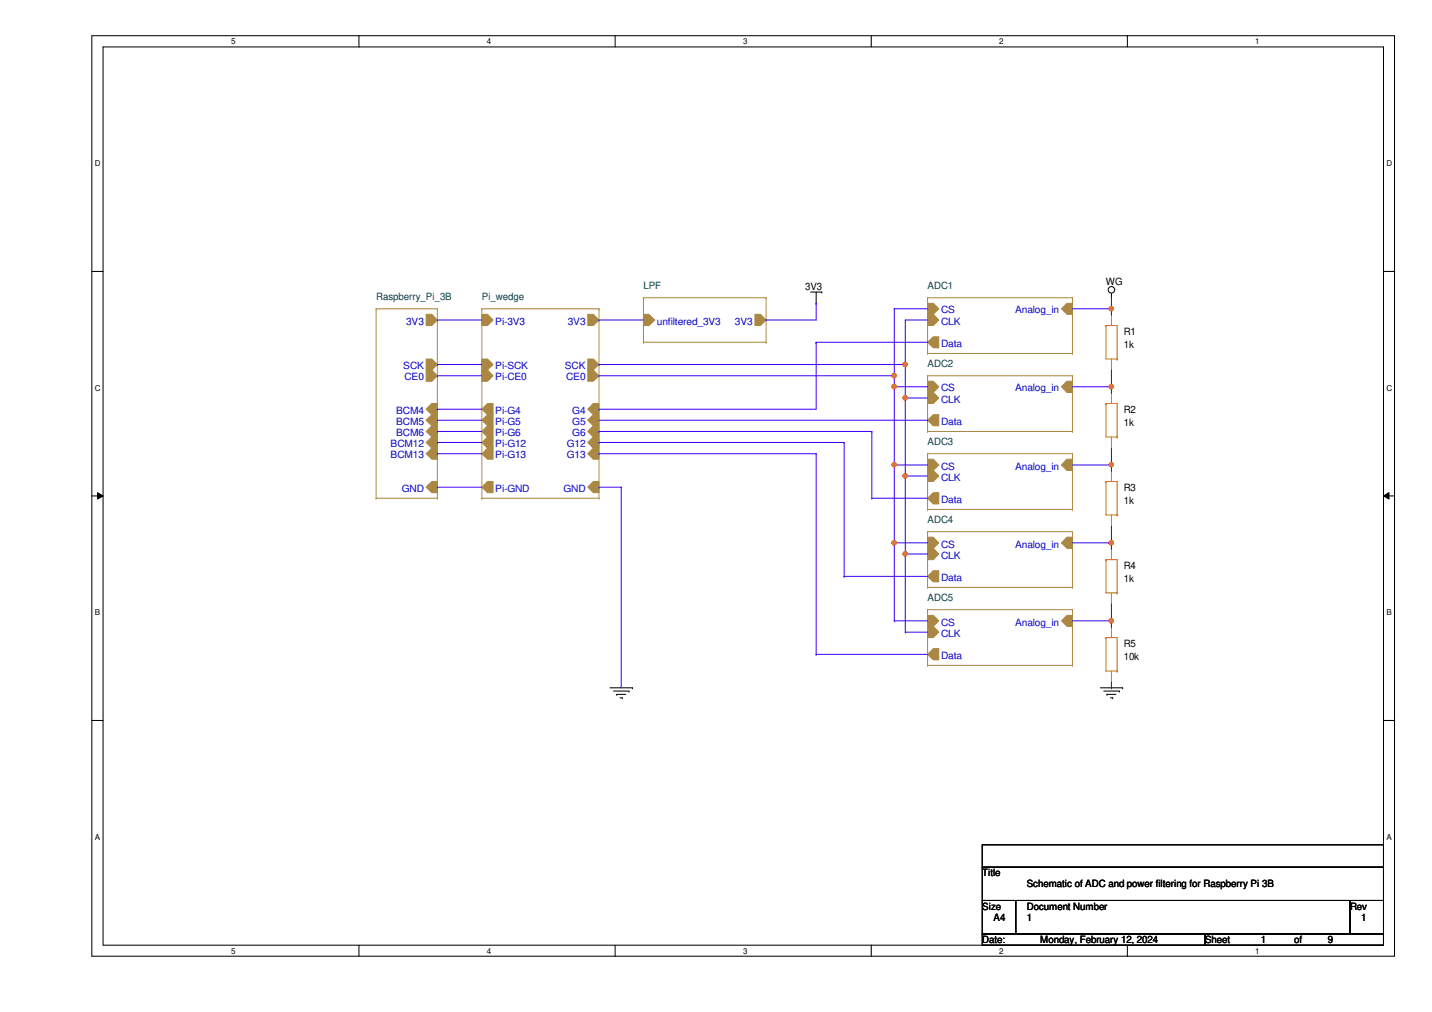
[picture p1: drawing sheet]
<svg xmlns="http://www.w3.org/2000/svg" width="297mm" height="210mm" viewBox="0 0 297 210" stroke-linecap="round" stroke-linejoin="round" font-family="sans-serif">
<path d="M19.1 7.4h270.2v190.9h-270.2zM21.4 9.7h265.6v186.3h-265.6z" fill="none" stroke="#000" stroke-width=".21"/>
<g fill="#fff">
<path d="M47.9 7.7h1v1.8h-1z"/>
<path d="M47.9 196.3h1v1.9h-1z"/>
</g>
<path d="M74.5 7.4v2.3M74.5 196v2.4" fill="none" stroke="#000" stroke-width=".21"/>
<g fill="#fff">
<path d="M101 7.7h.9v1.8h-.9z"/>
<path d="M101 196.3h.9v1.9h-.9z"/>
</g>
<path d="M127.6 7.4v2.3M127.6 196v2.4" fill="none" stroke="#000" stroke-width=".21"/>
<g fill="#fff">
<path d="M154.1 7.7h1v1.8h-1z"/>
<path d="M154.1 196.3h1v1.9h-1z"/>
</g>
<path d="M180.7 7.4v2.3M180.7 196v2.4" fill="none" stroke="#000" stroke-width=".21"/>
<g fill="#fff">
<path d="M207.3 7.7h.9v1.8h-.9z"/>
<path d="M207.3 196.3h.9v1.9h-.9z"/>
</g>
<path d="M233.8 7.4v2.3M233.8 196v2.4" fill="none" stroke="#000" stroke-width=".21"/>
<g fill="#fff">
<path d="M260.4 7.7h.9v1.8h-.9z"/>
<path d="M260.4 196.3h.9v1.9h-.9z"/>
<path d="M19.6 33h1.2v1.9h-1.2z"/>
<path d="M287.6 33h1.2v1.9h-1.2z"/>
<path d="M19.6 79.6h1.2v1.8h-1.2z"/>
<path d="M287.6 79.6h1.2v1.8h-1.2z"/>
</g>
<path d="M19.1 56.3h2.3M287 56.3h2.3" fill="none" stroke="#000" stroke-width=".21"/>
<g fill="#fff">
<path d="M19.6 126.2h1.1v1.8h-1.1z"/>
<path d="M287.6 126.2h1.1v1.8h-1.1z"/>
</g>
<path d="M19.1 102.9h2.3M20.2 102.2l1.2 .7-1.2 .6zM287 102.9l1.1-.7v1.3zM287 102.9h2.3" fill="none" stroke="#000" stroke-width=".21"/>
<path d="M20.2 102.2l1.2 .7-1.2 .6zM287 102.9l1.1-.7v1.3z" fill="#000"/>
<g fill="#fff">
<path d="M19.6 172.7h1.1v1.9h-1.1z"/>
<path d="M287.6 172.7h1.1v1.9h-1.1z"/>
</g>
<g fill="none" stroke="#000" stroke-width=".21">
<path d="M168.1 60.6h2.4M169.3 62.9h.1M169.3 60.6v2.3M170.5 60.6h.1M230.5 61.8h.1M230.5 60.8v1M19.1 149.4h2.3M126.5 142.7h4.7M127.3 143.3h3.2M127.9 144h.1M127.9 144h1.9M128.6 144.7h.5"/>
<path d="M129.1 144.7h.1M130.5 143.3h.1M131.2 142.7h.1M228.3 142.7h4.6M228.9 143.3h3.3M229.6 144h.1M229.6 144h1.9M230.3 144.7h.5M230.8 144.7h.1M232.2 143.3h.1M232.9 142.7h.1M287 149.4h2.3"/>
<path d="M203.8 175.2h83.2v4.7h-83.2zM203.8 179.9h83.2v6.9h-83.2zM203.8 186.8h6.9v6.9h-6.9zM203.8 193.7h46.2v2.3h-46.2zM210.7 186.8h69.3v6.9h-69.3zM250 193.7h37v2.3h-37zM280 186.8h7v6.9h-7z"/>
<circle cx="230.5" cy="60.1" r=".68"/>
</g>
<path d="M156.6 65.2h1.1l1.2 1.2-1.2 1.1h-1.1z" fill-rule="evenodd" fill="#a84"/>
<path d="M156.6 65.2h1.1l1.2 1.2-1.2 1.1h-1.1z" fill="none" stroke="#a84" stroke-width=".21"/>
<path d="M133.5 65.2h1.1l1.2 1.2-1.2 1.1h-1.1z" fill-rule="evenodd" fill="#a84"/>
<path d="M133.5 65.2h1.1l1.2 1.2-1.2 1.1h-1.1zM133.5 71h.1M133.5 61.8h.1M133.5 61.8h25.4M133.5 71h25.4M133.5 61.8v9.2M158.9 61.8h.1M158.9 71h.1M158.9 61.8v9.2" fill="none" stroke="#a84" stroke-width=".21"/>
<path d="M192.4 113.7h1.2l1.1 1.2-1.1 1.2h-1.2z" fill-rule="evenodd" fill="#a84"/>
<path d="M192.4 113.7h1.2l1.1 1.2-1.1 1.2h-1.2z" fill="none" stroke="#a84" stroke-width=".21"/>
<path d="M192.4 111.4h1.2l1.1 1.2-1.1 1.1h-1.2z" fill-rule="evenodd" fill="#a84"/>
<path d="M192.4 111.4h1.2l1.1 1.2-1.1 1.1h-1.2z" fill="none" stroke="#a84" stroke-width=".21"/>
<path d="M192.4 119.5l1.2-1.1h1.1v2.3h-1.1z" fill-rule="evenodd" fill="#a84"/>
<path d="M192.4 119.5l1.2-1.1h1.1v2.3h-1.1z" fill="none" stroke="#a84" stroke-width=".21"/>
<path d="M221.3 111.4h1.2v2.3h-1.2l-1.1-1.1z" fill-rule="evenodd" fill="#a84"/>
<g fill="none" stroke="#a84" stroke-width=".21">
<path d="M230.5 65.2h.1M230.5 76.7h.1M230.5 65.2v2.3M230.5 74.5v2.2M230.5 81.4h.1M230.5 93h.1M230.5 81.4v2.3M230.5 90.6v2.4M192.4 110.3h.1M192.4 110.3h30.1M192.4 110.3v11.5M221.3 111.4h1.2v2.3h-1.2l-1.1-1.1z"/>
<path d="M222.5 110.3h.1M222.5 110.3v11.5M230.5 113.7h.1M230.5 113.7v2.4M192.4 121.8h.1M192.4 121.8h30.1M222.5 121.8h.1M230.5 125.3h.1M230.5 123v2.3"/>
</g>
<path d="M229.4 67.5h.1M229.4 67.5h2.3v7M229.4 67.5v7h2.3M231.7 74.5h.1M229.4 83.7h.1M229.4 83.7h2.3v6.9M229.4 83.7v6.9h2.3M231.7 90.6h.1M229.4 116.1h.1M229.4 116.1h2.3v6.9M229.4 116.1v6.9h2.3M231.7 123h.1" fill="none" stroke="#cc8006" stroke-width=".21"/>
<path d="M123.1 93h1.1v2.2h-1.1l-1.2-1.1z" fill-rule="evenodd" fill="#a84"/>
<path d="M123.1 93h1.1v2.2h-1.1l-1.2-1.1z" fill="none" stroke="#a84" stroke-width=".21"/>
<path d="M121.9 74.5h1.2l1.1 1.1-1.1 1.1h-1.2z" fill-rule="evenodd" fill="#a84"/>
<path d="M121.9 74.5h1.2l1.1 1.1-1.1 1.1h-1.2z" fill="none" stroke="#a84" stroke-width=".21"/>
<path d="M123.1 90.6h1.1v2.4h-1.1l-1.2-1.2z" fill-rule="evenodd" fill="#a84"/>
<path d="M123.1 90.6h1.1v2.4h-1.1l-1.2-1.2z" fill="none" stroke="#a84" stroke-width=".21"/>
<path d="M123.1 88.3h1.1v2.3h-1.1l-1.2-1.1z" fill-rule="evenodd" fill="#a84"/>
<path d="M123.1 88.3h1.1v2.3h-1.1l-1.2-1.1z" fill="none" stroke="#a84" stroke-width=".21"/>
<path d="M123.1 86h1.1v2.3h-1.1l-1.2-1.1z" fill-rule="evenodd" fill="#a84"/>
<path d="M123.1 86h1.1v2.3h-1.1l-1.2-1.1z" fill="none" stroke="#a84" stroke-width=".21"/>
<path d="M123.1 83.7h1.1v2.3h-1.1l-1.2-1.1z" fill-rule="evenodd" fill="#a84"/>
<path d="M123.1 83.7h1.1v2.3h-1.1l-1.2-1.1z" fill="none" stroke="#a84" stroke-width=".21"/>
<path d="M121.9 76.7h1.2l1.1 1.2-1.1 1.2h-1.2z" fill-rule="evenodd" fill="#a84"/>
<path d="M121.9 76.7h1.2l1.1 1.2-1.1 1.2h-1.2z" fill="none" stroke="#a84" stroke-width=".21"/>
<path d="M121.9 65.2h1.2l1.1 1.2-1.1 1.1h-1.2z" fill-rule="evenodd" fill="#a84"/>
<path d="M121.9 65.2h1.2l1.1 1.2-1.1 1.1h-1.2z" fill="none" stroke="#a84" stroke-width=".21"/>
<path d="M123.1 99.9h1.1v2.3h-1.1l-1.2-1.2z" fill-rule="evenodd" fill="#a84"/>
<path d="M123.1 99.9h1.1v2.3h-1.1l-1.2-1.2z" fill="none" stroke="#a84" stroke-width=".21"/>
<path d="M99.9 74.5h1.2l1.2 1.1-1.2 1.1h-1.2z" fill-rule="evenodd" fill="#a84"/>
<path d="M99.9 74.5h1.2l1.2 1.1-1.2 1.1h-1.2z" fill="none" stroke="#a84" stroke-width=".21"/>
<path d="M99.9 65.2h1.2l1.2 1.2-1.2 1.1h-1.2z" fill-rule="evenodd" fill="#a84"/>
<path d="M99.9 65.2h1.2l1.2 1.2-1.2 1.1h-1.2z" fill="none" stroke="#a84" stroke-width=".21"/>
<path d="M99.9 84.9l1.2-1.2h1.2v2.3h-1.2z" fill-rule="evenodd" fill="#a84"/>
<path d="M99.9 84.9l1.2-1.2h1.2v2.3h-1.2z" fill="none" stroke="#a84" stroke-width=".21"/>
<path d="M99.9 101l1.2-1.1h1.2v2.3h-1.2z" fill-rule="evenodd" fill="#a84"/>
<path d="M99.9 101l1.2-1.1h1.2v2.3h-1.2z" fill="none" stroke="#a84" stroke-width=".21"/>
<path d="M99.9 87.2l1.2-1.2h1.2v2.3h-1.2z" fill-rule="evenodd" fill="#a84"/>
<path d="M99.9 87.2l1.2-1.2h1.2v2.3h-1.2z" fill="none" stroke="#a84" stroke-width=".21"/>
<path d="M99.9 76.7h1.2l1.2 1.2-1.2 1.2h-1.2z" fill-rule="evenodd" fill="#a84"/>
<path d="M99.9 76.7h1.2l1.2 1.2-1.2 1.2h-1.2z" fill="none" stroke="#a84" stroke-width=".21"/>
<path d="M99.9 89.5l1.2-1.2h1.2v2.3h-1.2z" fill-rule="evenodd" fill="#a84"/>
<path d="M99.9 89.5l1.2-1.2h1.2v2.3h-1.2z" fill="none" stroke="#a84" stroke-width=".21"/>
<path d="M99.9 94.1l1.2-1.1h1.2v2.2h-1.2z" fill-rule="evenodd" fill="#a84"/>
<path d="M99.9 94.1l1.2-1.1h1.2v2.2h-1.2z" fill="none" stroke="#a84" stroke-width=".21"/>
<path d="M99.9 91.8l1.2-1.2h1.2v2.4h-1.2z" fill-rule="evenodd" fill="#a84"/>
<g fill="none" stroke="#a84" stroke-width=".21">
<path d="M99.9 64h.1M99.9 64h24.3M99.9 64v39.3M124.2 64h.1M124.2 64v39.3M99.9 91.8l1.2-1.2h1.2v2.4h-1.2zM99.9 103.3h.1M99.9 103.3h24.3M124.2 103.3h.1M230.5 129.9h.1M230.5 129.9v2.3M230.5 139.2v2.3"/>
<path d="M230.5 141.5h.1"/>
</g>
<path d="M229.4 132.2h.1M229.4 132.2h2.3v7M229.4 132.2v7h2.3M231.7 139.2h.1" fill="none" stroke="#cc8006" stroke-width=".21"/>
<path d="M192.4 97.6h1.2l1.1 1.1-1.1 1.2h-1.2z" fill-rule="evenodd" fill="#a84"/>
<path d="M192.4 97.6h1.2l1.1 1.1-1.1 1.2h-1.2z" fill="none" stroke="#a84" stroke-width=".21"/>
<path d="M192.4 95.2h1.2l1.1 1.2-1.1 1.2h-1.2z" fill-rule="evenodd" fill="#a84"/>
<path d="M192.4 95.2h1.2l1.1 1.2-1.1 1.2h-1.2z" fill="none" stroke="#a84" stroke-width=".21"/>
<path d="M192.4 103.3l1.2-1.1h1.1v2.3h-1.1z" fill-rule="evenodd" fill="#a84"/>
<path d="M192.4 103.3l1.2-1.1h1.1v2.3h-1.1z" fill="none" stroke="#a84" stroke-width=".21"/>
<path d="M221.3 95.2h1.2v2.4h-1.2l-1.1-1.2z" fill-rule="evenodd" fill="#a84"/>
<path d="M192.4 94.1h.1M192.4 94.1h30.1M192.4 94.1v11.6M221.3 95.2h1.2v2.4h-1.2l-1.1-1.2zM222.5 94.1h.1M222.5 94.1v11.6M192.4 105.7h.1M192.4 105.7h30.1M222.5 105.7h.1" fill="none" stroke="#a84" stroke-width=".21"/>
<path d="M192.4 129.9h1.2l1.1 1.2-1.1 1.1h-1.2z" fill-rule="evenodd" fill="#a84"/>
<path d="M192.4 129.9h1.2l1.1 1.2-1.1 1.1h-1.2z" fill="none" stroke="#a84" stroke-width=".21"/>
<path d="M192.4 127.6h1.2l1.1 1.2-1.1 1.1h-1.2z" fill-rule="evenodd" fill="#a84"/>
<path d="M192.4 127.6h1.2l1.1 1.2-1.1 1.1h-1.2z" fill="none" stroke="#a84" stroke-width=".21"/>
<path d="M192.4 135.7l1.2-1.2h1.1v2.4h-1.1z" fill-rule="evenodd" fill="#a84"/>
<path d="M192.4 135.7l1.2-1.2h1.1v2.4h-1.1z" fill="none" stroke="#a84" stroke-width=".21"/>
<path d="M220.2 128.8l1.1-1.2h1.2v2.3h-1.2z" fill-rule="evenodd" fill="#a84"/>
<path d="M192.4 138h.1M192.4 126.4h.1M192.4 126.4h30.1M192.4 138h30.1M192.4 126.4v11.6M220.2 128.8l1.1-1.2h1.2v2.3h-1.2zM222.5 126.4h.1M222.5 138h.1M222.5 126.4v11.6" fill="none" stroke="#a84" stroke-width=".21"/>
<path d="M192.4 81.4h1.2l1.1 1.1-1.1 1.2h-1.2z" fill-rule="evenodd" fill="#a84"/>
<path d="M192.4 81.4h1.2l1.1 1.1-1.1 1.2h-1.2z" fill="none" stroke="#a84" stroke-width=".21"/>
<path d="M192.4 79.1h1.2l1.1 1.1-1.1 1.2h-1.2z" fill-rule="evenodd" fill="#a84"/>
<path d="M192.4 79.1h1.2l1.1 1.1-1.1 1.2h-1.2z" fill="none" stroke="#a84" stroke-width=".21"/>
<path d="M192.4 87.2l1.2-1.2h1.1v2.3h-1.1z" fill-rule="evenodd" fill="#a84"/>
<path d="M192.4 87.2l1.2-1.2h1.1v2.3h-1.1z" fill="none" stroke="#a84" stroke-width=".21"/>
<path d="M220.2 80.2l1.1-1.1h1.2v2.3h-1.2z" fill-rule="evenodd" fill="#a84"/>
<path d="M192.4 77.9h.1M192.4 77.9h30.1M192.4 77.9v11.6M222.5 77.9h.1M222.5 77.9v11.6M192.4 89.5h.1M192.4 89.5h30.1M220.2 80.2l1.1-1.1h1.2v2.3h-1.2zM222.5 89.5h.1" fill="none" stroke="#a84" stroke-width=".21"/>
<path d="M88.4 101l1.2-1.1h1.1v2.3h-1.1z" fill-rule="evenodd" fill="#a84"/>
<path d="M88.4 101l1.2-1.1h1.1v2.3h-1.1z" fill="none" stroke="#a84" stroke-width=".21"/>
<path d="M88.4 65.2h1.2l1.1 1.2-1.1 1.1h-1.2z" fill-rule="evenodd" fill="#a84"/>
<path d="M88.4 65.2h1.2l1.1 1.2-1.1 1.1h-1.2z" fill="none" stroke="#a84" stroke-width=".21"/>
<path d="M89.6 88.3h1.1v2.3h-1.1l-1.2-1.1z" fill-rule="evenodd" fill="#a84"/>
<path d="M89.6 88.3h1.1v2.3h-1.1l-1.2-1.1z" fill="none" stroke="#a84" stroke-width=".21"/>
<path d="M88.4 87.2l1.2-1.2h1.1v2.3h-1.1z" fill-rule="evenodd" fill="#a84"/>
<path d="M88.4 87.2l1.2-1.2h1.1v2.3h-1.1z" fill="none" stroke="#a84" stroke-width=".21"/>
<path d="M89.6 83.7h1.1v2.3h-1.1l-1.2-1.1z" fill-rule="evenodd" fill="#a84"/>
<path d="M89.6 83.7h1.1v2.3h-1.1l-1.2-1.1z" fill="none" stroke="#a84" stroke-width=".21"/>
<path d="M88.4 91.8l1.2-1.2h1.1v2.4h-1.1z" fill-rule="evenodd" fill="#a84"/>
<path d="M88.4 91.8l1.2-1.2h1.1v2.4h-1.1z" fill="none" stroke="#a84" stroke-width=".21"/>
<path d="M88.4 94.1l1.2-1.1h1.1v2.2h-1.1z" fill-rule="evenodd" fill="#a84"/>
<path d="M88.4 94.1l1.2-1.1h1.1v2.2h-1.1z" fill="none" stroke="#a84" stroke-width=".21"/>
<path d="M88.4 76.7h1.2l1.1 1.2-1.1 1.2h-1.2z" fill-rule="evenodd" fill="#a84"/>
<path d="M88.4 76.7h1.2l1.1 1.2-1.1 1.2h-1.2z" fill="none" stroke="#a84" stroke-width=".21"/>
<path d="M88.4 74.5h1.2l1.1 1.1-1.1 1.1h-1.2z" fill-rule="evenodd" fill="#a84"/>
<g fill="none" stroke="#a84" stroke-width=".21">
<path d="M78 64h.1M78 64h12.7M78 64v39.3M88.4 74.5h1.2l1.1 1.1-1.1 1.1h-1.2zM90.7 64h.1M90.7 64v39.3M230.5 97.6h.1M230.5 97.6v2.3M78 103.3h.1M78 103.3h12.7M90.7 103.3h.1M230.5 109.1h.1"/>
<path d="M230.5 106.8v2.3"/>
</g>
<path d="M229.4 99.9h.1M229.4 99.9h2.3v6.9M229.4 99.9v6.9h2.3M231.7 106.8h.1" fill="none" stroke="#cc8006" stroke-width=".21"/>
<path d="M192.4 65.2h1.2l1.1 1.2-1.1 1.1h-1.2z" fill-rule="evenodd" fill="#a84"/>
<path d="M192.4 65.2h1.2l1.1 1.2-1.1 1.1h-1.2z" fill="none" stroke="#a84" stroke-width=".21"/>
<path d="M192.4 62.9h1.2l1.1 1.1-1.1 1.2h-1.2z" fill-rule="evenodd" fill="#a84"/>
<path d="M192.4 62.9h1.2l1.1 1.1-1.1 1.2h-1.2z" fill="none" stroke="#a84" stroke-width=".21"/>
<path d="M192.4 71l1.2-1.2h1.1v2.3h-1.1z" fill-rule="evenodd" fill="#a84"/>
<path d="M192.4 71l1.2-1.2h1.1v2.3h-1.1z" fill="none" stroke="#a84" stroke-width=".21"/>
<path d="M221.3 62.9h1.2v2.3h-1.2l-1.1-1.2z" fill-rule="evenodd" fill="#a84"/>
<path d="M192.4 73.3h.1M192.4 61.8h.1M192.4 61.8h30.1M192.4 73.3h30.1M192.4 61.8v11.5M221.3 62.9h1.2v2.3h-1.2l-1.1-1.2zM222.5 61.8h.1M222.5 73.3h.1M222.5 61.8v11.5" fill="none" stroke="#a84" stroke-width=".21"/>
<g fill="none" stroke="#4200ff" stroke-width=".21">
<path d="M158.9 66.4h.1M158.9 66.4h10.4M185.5 64h.1M185.5 77.9h.1M185.5 64h6.9M185.5 64v13.9M187.8 66.4h.1M187.8 75.6h.1M187.8 66.4h4.6M187.8 66.4v9.2M187.8 98.7h.1M187.8 98.7v32.4"/>
<path d="M187.8 98.7h4.6M185.5 112.6h.1M185.5 112.6v16.2M185.5 112.6h6.9M187.8 114.9h.1M187.8 114.9h4.6M185.5 128.8h.1M185.5 128.8h6.9M187.8 131.1h.1M187.8 131.1h4.6"/>
</g>
<circle cx="187.8" cy="114.9" r=".45" fill="#f00"/>
<circle cx="187.8" cy="114.9" r=".45" fill="none" stroke="#f00" stroke-width=".21"/>
<circle cx="187.8" cy="98.7" r=".45" fill="#f00"/>
<circle cx="187.8" cy="98.7" r=".45" fill="none" stroke="#f00" stroke-width=".21"/>
<path d="M185.5 96.4h.1M185.5 96.4h6.9M185.5 96.4v16.2" fill="none" stroke="#4200ff" stroke-width=".21"/>
<circle cx="185.5" cy="112.6" r=".45" fill="#f00"/>
<circle cx="185.5" cy="112.6" r=".45" fill="none" stroke="#f00" stroke-width=".21"/>
<circle cx="185.5" cy="96.4" r=".44" fill="#f00"/>
<circle cx="185.5" cy="96.4" r=".44" fill="none" stroke="#f00" stroke-width=".21"/>
<path d="M187.8 75.6v6.9M187.8 82.5h.1M187.8 82.5h4.6" fill="none" stroke="#4200ff" stroke-width=".21"/>
<circle cx="187.8" cy="82.5" r=".45" fill="#f00"/>
<circle cx="187.8" cy="82.5" r=".45" fill="none" stroke="#f00" stroke-width=".21"/>
<path d="M185.5 80.2h.1M185.5 80.2h6.9" fill="none" stroke="#4200ff" stroke-width=".21"/>
<circle cx="185.5" cy="80.2" r=".45" fill="#f00"/>
<circle cx="185.5" cy="80.2" r=".45" fill="none" stroke="#f00" stroke-width=".21"/>
<path d="M124.2 66.4h.1M124.2 75.6h.1M124.2 66.4h9.3M124.2 75.6h63.6M185.5 77.9v2.3M185.5 80.2h.1M124.2 101h.1M124.2 101h4.7M128.9 101h.1M128.9 101v41.7" fill="none" stroke="#4200ff" stroke-width=".21"/>
<circle cx="187.8" cy="75.6" r=".45" fill="#f00"/>
<circle cx="187.8" cy="75.6" r=".45" fill="none" stroke="#f00" stroke-width=".21"/>
<path d="M124.2 77.9h.1M124.2 77.9h61.3" fill="none" stroke="#4200ff" stroke-width=".21"/>
<circle cx="185.5" cy="77.9" r=".45" fill="#f00"/>
<circle cx="185.5" cy="77.9" r=".45" fill="none" stroke="#f00" stroke-width=".21"/>
<g fill="none" stroke="#4200ff" stroke-width=".21">
<path d="M169.3 71h.1M169.3 71v13.9h-45.1M169.3 71h23.1M124.2 84.9h.1M124.2 89.5h.1M124.2 91.8h.1M124.2 94.1h.1M124.2 87.2h68.2M124.2 89.5h56.6M124.2 91.8h50.9M124.2 94.1h45.1M169.3 94.1h.1"/>
<path d="M169.3 94.1v41.6M175.1 91.8h.1M175.1 91.8v27.7M192.4 87.2h.1M175.1 119.5h.1M175.1 119.5h17.3M169.3 135.7h.1M169.3 135.7h23.1M222.5 128.8h8M230.5 128.8h.1"/>
</g>
<circle cx="230.5" cy="128.8" r=".45" fill="#f00"/>
<circle cx="230.5" cy="128.8" r=".45" fill="none" stroke="#f00" stroke-width=".21"/>
<path d="M222.5 64h8M230.5 64h.1" fill="none" stroke="#4200ff" stroke-width=".21"/>
<circle cx="230.5" cy="64" r=".45" fill="#f00"/>
<circle cx="230.5" cy="64" r=".45" fill="none" stroke="#f00" stroke-width=".21"/>
<path d="M222.5 112.6h8M230.5 112.6h.1" fill="none" stroke="#4200ff" stroke-width=".21"/>
<circle cx="230.5" cy="112.6" r=".45" fill="#f00"/>
<circle cx="230.5" cy="112.6" r=".45" fill="none" stroke="#f00" stroke-width=".21"/>
<path d="M222.5 96.4h8M230.5 96.4h.1" fill="none" stroke="#4200ff" stroke-width=".21"/>
<circle cx="230.5" cy="96.4" r=".44" fill="#f00"/>
<circle cx="230.5" cy="96.4" r=".44" fill="none" stroke="#f00" stroke-width=".21"/>
<path d="M222.5 80.2h8M230.5 80.2h.1" fill="none" stroke="#4200ff" stroke-width=".21"/>
<circle cx="230.5" cy="80.2" r=".45" fill="#f00"/>
<circle cx="230.5" cy="80.2" r=".45" fill="none" stroke="#f00" stroke-width=".21"/>
<g fill="none" stroke="#4200ff" stroke-width=".21">
<path d="M90.7 66.4h.1M90.7 75.6h.1M90.7 77.9h.1M90.7 66.4h9.2M90.7 75.6h9.2M90.7 77.9h9.2M169.3 62.9h.1M169.3 62.9v3.5M230.5 64h.1M230.5 65.2h.1M230.5 61.8v3.4M230.5 76.7v4.7"/>
<path d="M90.7 84.9h.1M90.7 89.5h.1M90.7 91.8h.1M90.7 94.1h.1M90.7 87.2h.1M90.7 84.9h9.2M90.7 89.5h9.2M90.7 91.8h9.2M90.7 94.1h9.2M90.7 87.2h9.2M180.8 89.5h.1M180.8 89.5v13.8"/>
<path d="M185.5 96.4h.1M185.5 80.2v16.2M187.8 98.7h.1M187.8 82.5v16.2M230.5 80.2h.1M230.5 81.4h.1M230.5 96.4h.1M230.5 97.6h.1M230.5 93v4.6M90.7 101h.1M90.7 101h9.2M180.8 103.3h.1"/>
<path d="M180.8 103.3h11.6M230.5 112.6h.1M230.5 113.7h.1M230.5 109.1v4.6M230.5 128.8h.1M230.5 129.9h.1M230.5 125.3v4.6M230.5 142.7h.1M230.5 141.5v1.2"/>
</g>
<circle cx="187.8" cy="114.9" r=".45" fill="#f00"/>
<circle cx="187.8" cy="114.9" r=".45" fill="none" stroke="#f00" stroke-width=".21"/>
<circle cx="187.8" cy="98.7" r=".45" fill="#f00"/>
<circle cx="187.8" cy="98.7" r=".45" fill="none" stroke="#f00" stroke-width=".21"/>
<circle cx="185.5" cy="112.6" r=".45" fill="#f00"/>
<circle cx="185.5" cy="112.6" r=".45" fill="none" stroke="#f00" stroke-width=".21"/>
<circle cx="185.5" cy="96.4" r=".44" fill="#f00"/>
<circle cx="185.5" cy="96.4" r=".44" fill="none" stroke="#f00" stroke-width=".21"/>
<circle cx="187.8" cy="82.5" r=".45" fill="#f00"/>
<circle cx="187.8" cy="82.5" r=".45" fill="none" stroke="#f00" stroke-width=".21"/>
<circle cx="185.5" cy="80.2" r=".45" fill="#f00"/>
<circle cx="185.5" cy="80.2" r=".45" fill="none" stroke="#f00" stroke-width=".21"/>
<circle cx="187.8" cy="75.6" r=".45" fill="#f00"/>
<circle cx="187.8" cy="75.6" r=".45" fill="none" stroke="#f00" stroke-width=".21"/>
<circle cx="185.5" cy="77.9" r=".45" fill="#f00"/>
<circle cx="185.5" cy="77.9" r=".45" fill="none" stroke="#f00" stroke-width=".21"/>
<circle cx="230.5" cy="128.8" r=".45" fill="#f00"/>
<circle cx="230.5" cy="128.8" r=".45" fill="none" stroke="#f00" stroke-width=".21"/>
<circle cx="230.5" cy="64" r=".45" fill="#f00"/>
<circle cx="230.5" cy="64" r=".45" fill="none" stroke="#f00" stroke-width=".21"/>
<circle cx="230.5" cy="112.6" r=".45" fill="#f00"/>
<circle cx="230.5" cy="112.6" r=".45" fill="none" stroke="#f00" stroke-width=".21"/>
<circle cx="230.5" cy="96.4" r=".44" fill="#f00"/>
<circle cx="230.5" cy="96.4" r=".44" fill="none" stroke="#f00" stroke-width=".21"/>
<circle cx="230.5" cy="80.2" r=".45" fill="#f00"/>
<circle cx="230.5" cy="80.2" r=".45" fill="none" stroke="#f00" stroke-width=".21"/>
<g font-size="2.1" fill="#004040">
<text x="133.5" y="59.9">LPF</text>
<text x="192.4" y="59.9">ADC1</text>
<text x="78" y="62.3">Raspberry_Pi_3B</text>
<text x="99.9" y="62.3">Pi_wedge</text>
<text x="192.4" y="76.1">ADC2</text>
<text x="192.4" y="92.3">ADC3</text>
<text x="192.4" y="108.5">ADC4</text>
<text x="192.4" y="124.7">ADC5</text>
</g>
<g font-size="2.1">
<text x="229.4" y="59">WG</text>
<text x="167" y="60.2">3V3</text>
<text x="233.1" y="69.4">R1</text>
<text x="233.1" y="72.2">1k</text>
<text x="233.1" y="85.6">R2</text>
<text x="233.1" y="88.4">1k</text>
<text x="233.1" y="101.8">R3</text>
<text x="233.1" y="104.6">1k</text>
<text x="233.1" y="118">R4</text>
<text x="233.1" y="120.7">1k</text>
<text x="233.1" y="134.2">R5</text>
<text x="233.1" y="136.9">10k</text>
<text x="203.8" y="181.8">Title</text>
<text x="213" y="184.1">Schematic of ADC and power filtering for Raspberry Pi 3B</text>
<text x="203.8" y="188.7">Size</text>
<text x="206.1" y="191">A4</text>
<text x="213" y="188.7">Document Number</text>
<text x="213" y="191">1</text>
<text x="280" y="188.7">Rev</text>
<text x="282.3" y="191">1</text>
<text x="203.8" y="195.6">Date:</text>
<text x="215.8" y="195.6">Monday, February 12, 2024</text>
<text x="250" y="195.6">Sheet</text>
<text x="261.5" y="195.6">1</text>
<text x="268.5" y="195.6">of</text>
<text x="275.4" y="195.6">9</text>
</g>
<g font-size="2.1" fill="#00c">
<text x="195.2" y="65">CS</text>
<text x="210.6" y="65">Analog_in</text>
<text x="84.2" y="67.4">3V3</text>
<text x="102.7" y="67.4">Pi-3V3</text>
<text x="117.8" y="67.4">3V3</text>
<text x="136.3" y="67.4">unfiltered_3V3</text>
<text x="152.4" y="67.4">3V3</text>
<text x="195.2" y="67.4">CLK</text>
<text x="195.2" y="72">Data</text>
<text x="83.7" y="76.6">SCK</text>
<text x="102.7" y="76.6">Pi-SCK</text>
<text x="117.2" y="76.6">SCK</text>
<text x="83.9" y="78.9">CE0</text>
<text x="102.7" y="78.9">Pi-CE0</text>
<text x="117.4" y="78.9">CE0</text>
<text x="195.2" y="83.5">CLK</text>
<text x="195.2" y="81.2">CS</text>
<text x="210.6" y="81.2">Analog_in</text>
<text x="82.2" y="88.1">BCM5</text>
<text x="82.2" y="85.9">BCM4</text>
<text x="102.7" y="85.9">Pi-G4</text>
<text x="102.7" y="88.1">Pi-G5</text>
<text x="118.7" y="88.1">G5</text>
<text x="118.7" y="85.9">G4</text>
<text x="195.2" y="88.1">Data</text>
<text x="81" y="92.8">BCM12</text>
<text x="81" y="95.1">BCM13</text>
<text x="82.2" y="90.5">BCM6</text>
<text x="102.7" y="90.5">Pi-G6</text>
<text x="102.7" y="95.1">Pi-G13</text>
<text x="102.7" y="92.8">Pi-G12</text>
<text x="117.6" y="95.1">G13</text>
<text x="117.6" y="92.8">G12</text>
<text x="118.7" y="90.5">G6</text>
<text x="195.2" y="99.7">CLK</text>
<text x="195.2" y="97.4">CS</text>
<text x="210.6" y="97.4">Analog_in</text>
<text x="83.4" y="102">GND</text>
<text x="102.7" y="102">Pi-GND</text>
<text x="116.9" y="102">GND</text>
<text x="195.2" y="104.3">Data</text>
<text x="195.2" y="113.6">CS</text>
<text x="210.6" y="113.6">Analog_in</text>
<text x="195.2" y="115.9">CLK</text>
<text x="195.2" y="120.5">Data</text>
<text x="195.2" y="129.8">CS</text>
<text x="210.6" y="129.8">Analog_in</text>
<text x="195.2" y="132.1">CLK</text>
<text x="195.2" y="136.7">Data</text>
</g>
<g font-size="1.7">
<text x="47.9" y="9.1">5</text>
<text x="101" y="9.1">4</text>
<text x="154.1" y="9.1">3</text>
<text x="207.3" y="9.1">2</text>
<text x="260.4" y="9.1">1</text>
<text x="19.6" y="34.5">D</text>
<text x="287.6" y="34.5">D</text>
<text x="19.6" y="81.1">C</text>
<text x="287.6" y="81.1">C</text>
<text x="19.6" y="127.6">B</text>
<text x="287.6" y="127.6">B</text>
<text x="19.6" y="174.2">A</text>
<text x="287.6" y="174.2">A</text>
<text x="47.9" y="197.8">5</text>
<text x="101" y="197.8">4</text>
<text x="154.1" y="197.8">3</text>
<text x="207.3" y="197.8">2</text>
<text x="260.4" y="197.8">1</text>
</g>
</svg>
